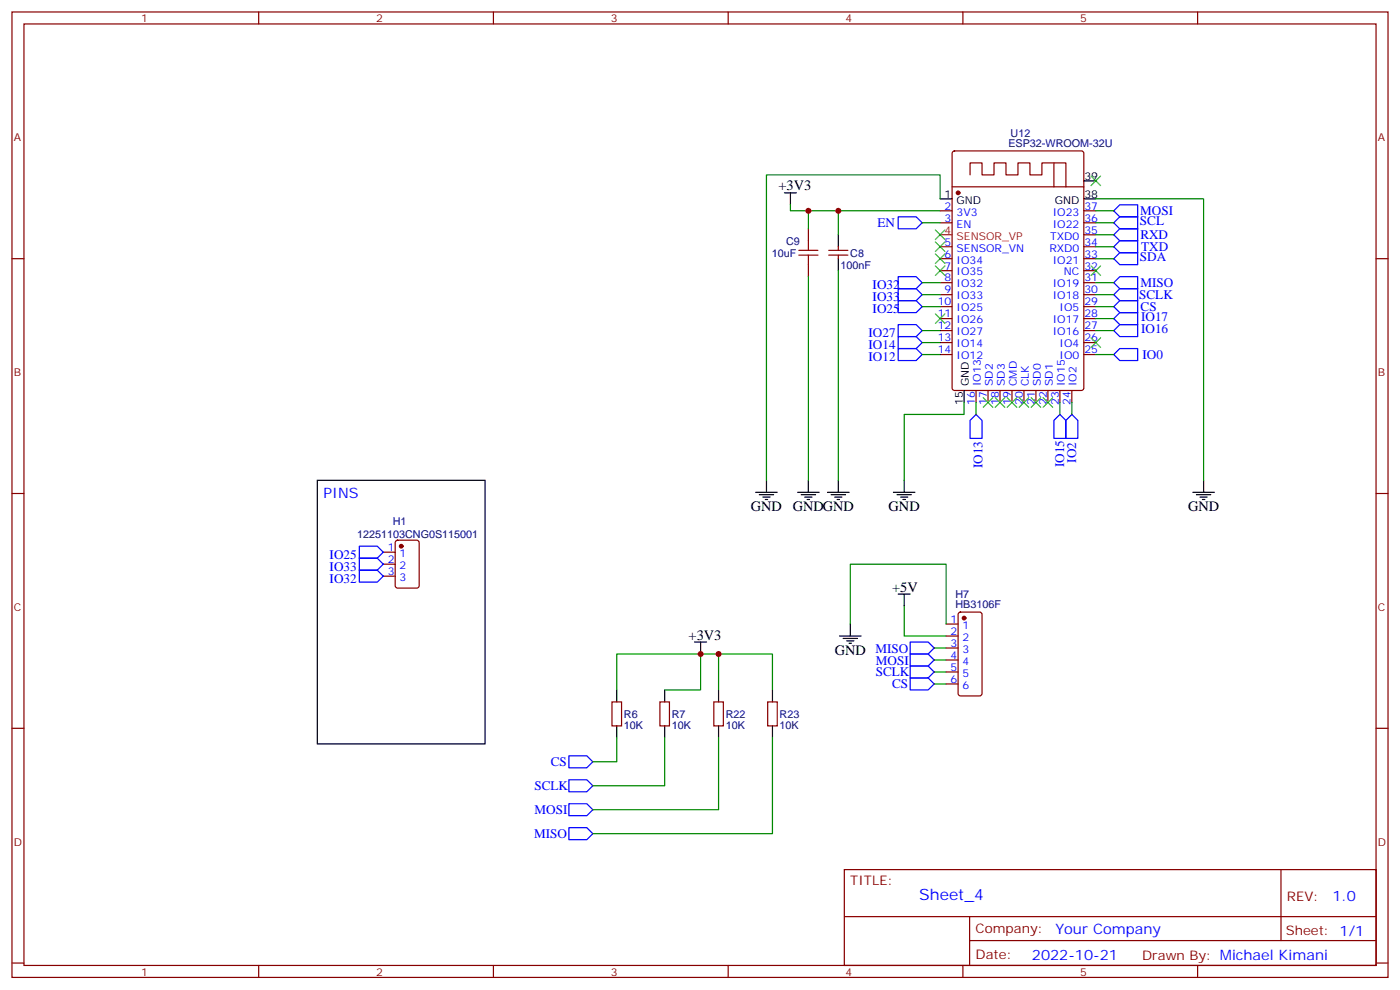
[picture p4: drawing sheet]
<svg xmlns="http://www.w3.org/2000/svg" width="412mm" height="292mm" viewBox="0 0 412 292" stroke-linecap="round" stroke-linejoin="round" font-family="sans-serif">
<g fill="none" stroke="#870000" stroke-width=".35">
<path d="M3.5 3.5h405.4v284.4h-405.4zM7.1 7.1h398.2v277.2h-398.2zM76.2 3.5v3.6M145.3 3.5v3.6M214.5 3.5v3.6M283.6 3.5v3.6M352.8 3.5v3.6M280.5 55h38.8M280.7 44.7l.5-.2h37.4l.6 .4 .1 69.4-.5 .7h-37.6l-.7-.5v-69.3zM285.8 51.5v-3.5h3.5v3.5h3.5v-3.5h3.5v3.5h3.6v-3.5h3.5v3.5h3.5v-3.5h7.1v7M310.4 48v7M3.5 76.2h3.6"/>
<path d="M238.1 67.4v3.5M238.1 78v3.5M244.1 75.1h5.7M244.1 73.7h5.7M246.9 72.7v1M246.9 75.1v1.1M276.9 76.2h3.6M276.9 62.1h3.6M276.9 65.6h3.6M276.9 72.7h3.6M276.9 79.7h3.6M319.3 76.2h3.5"/>
<path d="M319.3 62.1h3.5M319.3 65.6h3.5M319.3 72.7h3.5M319.3 79.7h3.5M319.3 69.1h3.5M405.3 76.2h3.6M276.9 83.3h3.6M276.9 86.8h3.6M276.9 90.3h3.6M276.9 93.8h3.6M276.9 97.4h3.6M319.3 83.3h3.5"/>
<path d="M319.3 86.8h3.5M319.3 90.3h3.5M319.3 93.8h3.5M319.3 97.4h3.5M276.9 100.9h3.6M276.9 104.4h3.6M287.5 115v3.5M291 115v3.5M294.6 115v3.5M298.1 115v3.5M301.6 115v3.5M305.2 115v3.5"/>
<path d="M308.7 115v3.5M312.2 115v3.5M315.7 115v3.5M319.3 100.9h3.5M319.3 104.4h3.5M3.5 145.3h3.6M116.7 159.3l.4-.2h5.7l.6 .4 .1 13-.5 .7h-5.9l-.6-.4-.1-13zM405.3 145.3h3.6M112.9 162.6h3.5M112.9 166.2h3.5M112.9 169.7h3.5M278.7 183.8h3.5"/>
<path d="M278.7 187.3h3.5M278.7 190.9h3.5M278.7 194.4h3.5M278.7 197.9h3.5M282.5 180.5l.4-.2h5.7l.6 .4 .1 23.6-.5 .6-5.9 .1-.6-.5-.1-23.5zM3.5 214.5h3.6M180.3 206.7h2.8v7.1h-2.8zM194.4 206.7h2.8v7.1h-2.8zM210.3 206.7h2.8v7.1h-2.8zM226.1 206.7h2.9v7.1h-2.9zM278.7 201.4h3.5M405.3 214.5h3.6"/>
<path d="M248.7 256.1h156.6v28.2h-156.6zM377.3 256.1v20.9M248.7 270h156.5M285.6 277h119.6M285.6 270v14.1M3.5 283.6h3.6M76.2 284.3v3.6M145.3 284.3v3.6M214.5 284.3v3.6M283.6 284.3v3.6M352.8 284.3v3.6M405.3 283.6h3.6"/>
</g>
<g fill="#870000" stroke="#870000" stroke-width=".35">
<circle cx="118.2" cy="160.9" r=".53"/>
<circle cx="282.2" cy="56.8" r=".53"/>
<circle cx="284" cy="182" r=".53"/>
</g>
<g fill="none" stroke="#00f" stroke-width=".35">
<path d="M264.6 63.9h5.3l1.7 1.7-1.7 1.8h-5.3zM328.1 76.2l1.7-1.8h5.3v3.6h-5.3zM328.1 69.1l1.7-1.7h5.3v3.5h-5.3zM328.1 62.1l1.7-1.8h5.3v3.6h-5.3zM329.8 63.9h5.3v3.5h-5.3l-1.7-1.8zM329.8 70.9h5.3v3.5h-5.3l-1.7-1.7zM264.6 81.5h5.3l1.7 1.8-1.7 1.7h-5.3zM264.6 85h5.3l1.7 1.8-1.7 1.7h-5.3zM264.6 88.5h5.3l1.7 1.8-1.7 1.8h-5.3zM264.6 95.6h5.3l1.7 1.8-1.7 1.7h-5.3zM264.6 99.1h5.3l1.7 1.8-1.7 1.8h-5.3zM328.1 93.8l1.7-1.7h5.3v3.5h-5.3z"/>
<path d="M328.1 83.3l1.7-1.8h5.3v3.5h-5.3zM329.8 95.6h5.3v3.5h-5.3l-1.7-1.7zM329.8 88.5h5.3v3.6h-5.3l-1.7-1.8zM329.8 85h5.3v3.5h-5.3l-1.7-1.7zM264.6 102.7h5.3l1.7 1.7-1.7 1.8h-5.3zM329.8 102.7h5.3v3.5h-5.3l-1.7-1.8zM287.5 122.1l1.8 1.7v5.3h-3.5v-5.3zM310.4 123.8l1.8-1.7 1.8 1.7v5.3h-3.6zM315.7 122.1l1.8 1.7v5.3h-3.5v-5.3zM105.8 160.9h5.3l1.8 1.7-1.8 1.8h-5.3zM105.8 167.9h5.3l1.8 1.8-1.8 1.7h-5.3zM105.8 164.4h5.3l1.8 1.8-1.8 1.7h-5.3z"/>
<path d="M268.1 199.7h5.3l1.8 1.7-1.8 1.8h-5.3zM268.1 196.1h5.3l1.8 1.8-1.8 1.8h-5.3zM268.1 192.6h5.3l1.8 1.8-1.8 1.7h-5.3zM268.1 189.1h5.3l1.8 1.8-1.8 1.7h-5.3zM167.6 222.6h5.3l1.7 1.8-1.7 1.7h-5.3zM167.6 229.7h5.3l1.7 1.7-1.7 1.8h-5.3zM167.6 236.7h5.3l1.7 1.8-1.7 1.7h-5.3zM167.6 243.8h5.3l1.7 1.7-1.7 1.8h-5.3z"/>
</g>
<g fill="none" stroke="#000" stroke-width=".35">
<path d="M231.1 56.8h3.5M232.8 56.8v3.5M276.9 58.6h3.6M319.3 58.6h3.5M319.3 53.3h3.5M246.9 69.1v3.6M246.9 76.2v3.5M284 115v3.5M93.5 141.5h49.4v77.6h-49.4zM222.6 145h6.4M223.7 145.7h4.2M224.7 146.4h2.1"/>
<path d="M225.4 147.1h.7M225.8 141.5v3.5M234.9 145h6.4M236 145.7h4.2M237.1 146.4h2.1M237.8 147.1h.7M238.1 141.5v3.5M243.8 145h6.3M244.8 145.7h4.3M245.9 146.4h2.1M246.6 147.1h.7M246.9 141.5v3.5"/>
<path d="M263.2 145h6.3M264.2 145.7h4.3M265.3 146.4h2.1M266 147.1h.7M266.3 141.5v3.5M351.4 145h6.3M352.4 145.7h4.3M353.5 146.4h2.1M354.2 147.1h.7M354.5 141.5v3.5M264.6 175h3.5M266.3 175v3.5"/>
<path d="M204.6 189.1h3.5M206.4 189.1v3.5M247.3 187.3h6.3M248.4 188h4.2M249.4 188.7h2.1M250.1 189.4h.7M250.5 183.8v3.5M181.7 203.2v3.5M181.7 213.8v3.5M195.8 203.2v3.5M195.8 213.8v3.5M211.7 203.2v3.5"/>
<path d="M211.7 213.8v3.5M227.5 203.2v3.5M227.5 213.8v3.5"/>
</g>
<path d="M276.9 69.1h3.6" fill="none" stroke="#f00" stroke-width=".35"/>
<g fill="none" stroke="#008700" stroke-width=".35">
<path d="M276.9 58.6v-7.1h-51.1v90M322.8 58.6h31.7v82.9M232.8 60.3v1.8h44.1M238.1 62.1v5.3M246.9 62.1v7M246.9 79.7v61.8M271.6 65.6h5.3M322.8 65.6h5.3M322.8 69.1h5.3M322.8 72.7h5.3M322.8 76.2h5.3M322.8 62.1h5.3"/>
<path d="M238.1 81.5v60M271.6 83.3h5.3M271.6 86.8h5.3M271.6 90.3h5.3M271.6 97.4h5.3M322.8 83.3h5.3M322.8 86.8h5.3M322.8 90.3h5.3M322.8 97.4h5.3M322.8 93.8h5.3M271.6 100.9h5.3M271.6 104.4h5.3"/>
<path d="M284 118.5v3.6h-17.7v19.4M287.5 118.5v3.6M312.2 118.5v3.6M315.7 118.5v3.6M322.8 104.4h5.3M266.3 178.5v8.8h12.4M206.4 192.6h-24.7v10.6M211.7 192.6h15.8v10.6M250.5 183.8v-17.6h28.2v17.6M275.2 190.9h3.5M275.2 194.4h3.5M275.2 197.9h3.5"/>
<path d="M181.7 217.3v7.1h-7.1M195.8 217.3v14.1h-21.2M195.8 203.2h10.6v-10.6h5.3v10.6M211.7 217.3v21.2h-37.1M227.5 217.3v28.2h-52.9M275.2 201.4h3.5"/>
</g>
<g fill="none" stroke="#3c3" stroke-width=".35">
<path d="M321.4 51.9l2.8 2.8M324.2 51.9l-2.8 2.8M275.5 67.7l2.8 2.9M275.5 71.3l2.8 2.8M275.5 74.8l2.8 2.8M275.5 78.3l2.8 2.8M278.3 67.7l-2.8 2.9M278.3 71.3l-2.8 2.8M278.3 74.8l-2.8 2.8M278.3 78.3l-2.8 2.8M321.4 78.3l2.8 2.8M324.2 78.3l-2.8 2.8"/>
<path d="M275.5 92.4l2.8 2.8M278.3 92.4l-2.8 2.8M321.4 99.5l2.8 2.8M324.2 99.5l-2.8 2.8M289.6 117.1l2.9 2.8M292.5 117.1l-2.9 2.8M293.2 117.1l2.8 2.8M296 117.1l-2.8 2.8M296.7 117.1l2.8 2.8M299.5 117.1l-2.8 2.8M300.2 117.1l2.8 2.8M303 117.1l-2.8 2.8"/>
<path d="M303.7 117.1l2.9 2.8M306.6 117.1l-2.9 2.8M307.3 117.1l2.8 2.8M310.1 117.1l-2.8 2.8"/>
</g>
<path d="M235.3 75.1h5.6M235.3 73.7h5.6M238.1 70.9v2.8M238.1 75.1v2.9" fill="none" stroke="#a10000" stroke-width=".35"/>
<g fill="#c00">
<circle cx="238.1" cy="62.1" r=".88"/>
<circle cx="246.9" cy="62.1" r=".88"/>
<circle cx="206.4" cy="192.6" r=".88"/>
<circle cx="211.7" cy="192.6" r=".88"/>
</g>
<text font-size="4.6" fill="#00f" x="270.8" y="265.1">Sheet_4</text>
<g font-size="4.2">
<text x="229.3" y="56.1">+3V3</text>
<text x="221.2" y="150.6">GND</text>
<text x="233.5" y="150.6">GNDGND</text>
<text x="261.8" y="150.6">GND</text>
<text x="350" y="150.6">GND</text>
<text x="262.8" y="174.3">+5V</text>
<text x="202.8" y="188.4">+3V3</text>
<text x="245.9" y="193">GND</text>
</g>
<g font-size="4.2" fill="#00f">
<text x="95.2" y="146.8">PINS</text>
<text x="392.5" y="265.4">1.0</text>
<text x="310.9" y="274.9">Your Company</text>
<text x="304" y="282.7">2022-10-21</text>
</g>
<g font-size="3.9" fill="#00f">
<text x="335.9" y="63.3">MOSI</text>
<text x="258.5" y="66.8">EN</text>
<text x="335.8" y="66.3">SCL</text>
<text x="335.9" y="70.4">RXD</text>
<text x="335.8" y="76.9">SDA</text>
<text x="336.2" y="73.9">TXD</text>
<text x="257" y="85">IO32</text>
<text x="257" y="88.5">IO33</text>
<text x="335.6" y="88">SCLK</text>
<text x="335.9" y="84.4">MISO</text>
<text x="257" y="92.1">IO25</text>
<text x="336" y="91.5">CS</text>
<text x="336.1" y="94.4">IO17</text>
<text x="255.9" y="99.2">IO27</text>
<text x="336.1" y="98">IO16</text>
<text x="255.9" y="102.8">IO14</text>
<text x="255.9" y="106.3">IO12</text>
<text x="336.6" y="105.7">IO0</text>
<text x="289.4" y="137.8" transform="rotate(-90 289.4 137.8)">IO13</text>
<text x="313.5" y="137.6" transform="rotate(-90 313.5 137.6)">IO15</text>
<text x="317" y="136.3" transform="rotate(-90 317 136.3)">IO2</text>
<text x="97.1" y="164.5">IO25</text>
<text x="97.1" y="171.6">IO32</text>
<text x="97.1" y="168">IO33</text>
<text x="257.9" y="192.2">MISO</text>
<text x="258" y="195.7">MOSI</text>
<text x="258" y="199.2">SCLK</text>
<text x="262.8" y="202.7">CS</text>
<text x="162.3" y="225.6">CS</text>
<text x="157.4" y="232.7">SCLK</text>
<text x="157.4" y="239.8">MOSI</text>
<text x="157.3" y="246.9">MISO</text>
</g>
<g font-size="3.9" fill="#800">
<text x="250.5" y="260.7">TITLE:</text>
<text x="379.1" y="265.4">REV:</text>
<text x="287.4" y="274.9">Company:</text>
<text x="378.7" y="275.5">Sheet: 1/1</text>
<text x="287.4" y="282.6">Date:</text>
<text x="336.4" y="282.7">Drawn By: Michael Kimani</text>
</g>
<g font-size="3.2" fill="#800">
<text x="41.6" y="6.5">1</text>
<text x="110.8" y="6.5">2</text>
<text x="179.9" y="6.5">3</text>
<text x="249.1" y="6.5">4</text>
<text x="318.2" y="6.5">5</text>
<text x="4.1" y="41.6">A</text>
<text x="405.9" y="41.6">A</text>
<text x="4.1" y="110.8">B</text>
<text x="405.9" y="110.8">B</text>
<text x="4.1" y="179.9">C</text>
<text x="405.9" y="179.9">C</text>
<text x="4.1" y="249.1">D</text>
<text x="405.9" y="249.1">D</text>
<text x="41.6" y="287.3">1</text>
<text x="110.8" y="287.3">2</text>
<text x="179.9" y="287.3">3</text>
<text x="249.1" y="287.3">4</text>
<text x="318.2" y="287.3">5</text>
</g>
<g font-size="3.2" fill="#000080">
<text x="297.7" y="40.3">U12</text>
<text x="297" y="43.4">ESP32-WROOM-32U</text>
<text x="227.3" y="75.6">10uF</text>
<text x="231.6" y="72.1">C9</text>
<text x="250.5" y="75.6">C8</text>
<text x="247.6" y="79.1">100nF</text>
<text x="115.7" y="154.7">H1</text>
<text x="105.2" y="158.5">12251103CNG0S115001</text>
<text x="281.4" y="179.2">HB3106F</text>
<text x="281.4" y="176">H7</text>
<text x="183.8" y="214.6">10K</text>
<text x="183.8" y="211.4">R6</text>
<text x="197.9" y="214.6">10K</text>
<text x="197.9" y="211.4">R7</text>
<text x="213.8" y="214.6">10K</text>
<text x="213.8" y="211.4">R22</text>
<text x="229.7" y="214.6">10K</text>
<text x="229.7" y="211.4">R23</text>
</g>
<g font-size="3.2">
<text x="319.4" y="52.9">39</text>
<text x="278.3" y="58.2">1</text>
<text x="281.8" y="60">GND</text>
<text x="310.7" y="60">GND</text>
<text x="319.4" y="58.2">38</text>
<text x="285.4" y="113.7" transform="rotate(-90 285.4 113.7)">GND</text>
<text x="283.6" y="119.2" transform="rotate(-90 283.6 119.2)">15</text>
</g>
<g font-size="3.2" fill="#00f">
<text x="278.3" y="61.7">2</text>
<text x="278.3" y="65.3">3</text>
<text x="281.8" y="63.5">3V3</text>
<text x="310.1" y="63.5">IO23</text>
<text x="319.4" y="65.3">36</text>
<text x="319.4" y="61.7">37</text>
<text x="281.8" y="67">EN</text>
<text x="309.4" y="70.6">TXD0</text>
<text x="310.1" y="67">IO22</text>
<text x="319.4" y="68.8">35</text>
<text x="278.3" y="72.3">5</text>
<text x="278.3" y="75.8">6</text>
<text x="281.8" y="74.1">SENSOR_VN</text>
<text x="281.8" y="77.6">IO34</text>
<text x="309.1" y="74.1">RXD0</text>
<text x="310.1" y="77.6">IO21</text>
<text x="319.4" y="75.8">33</text>
<text x="319.4" y="72.3">34</text>
<text x="278.3" y="79.4">7</text>
<text x="278.3" y="82.9">8</text>
<text x="281.8" y="81.1">IO35</text>
<text x="313.4" y="81.1">NC</text>
<text x="319.4" y="82.9">31</text>
<text x="319.4" y="79.4">32</text>
<text x="276.2" y="90">10</text>
<text x="278.3" y="86.4">9</text>
<text x="281.8" y="84.7">IO32</text>
<text x="281.8" y="88.2">IO33</text>
<text x="310.1" y="88.2">IO18</text>
<text x="310.1" y="84.7">IO19</text>
<text x="319.4" y="90">29</text>
<text x="319.4" y="86.4">30</text>
<text x="276.2" y="93.5">11</text>
<text x="281.8" y="91.7">IO25</text>
<text x="281.8" y="95.2">IO26</text>
<text x="310.1" y="95.2">IO17</text>
<text x="312.1" y="91.7">IO5</text>
<text x="319.4" y="93.5">28</text>
<text x="276.2" y="97">12</text>
<text x="276.2" y="100.5">13</text>
<text x="281.8" y="98.8">IO27</text>
<text x="310.1" y="98.8">IO16</text>
<text x="319.4" y="100.5">26</text>
<text x="319.4" y="97">27</text>
<text x="276.2" y="104.1">14</text>
<text x="281.8" y="102.3">IO14</text>
<text x="281.8" y="105.8">IO12</text>
<text x="312.1" y="105.8">IO0</text>
<text x="312.1" y="102.3">IO4</text>
<text x="319.4" y="104.1">25</text>
<text x="288.9" y="113.7" transform="rotate(-90 288.9 113.7)">IO13</text>
<text x="292.5" y="113.7" transform="rotate(-90 292.5 113.7)">SD2</text>
<text x="296" y="113.7" transform="rotate(-90 296 113.7)">SD3</text>
<text x="299.5" y="113.7" transform="rotate(-90 299.5 113.7)">CMD</text>
<text x="303" y="113.7" transform="rotate(-90 303 113.7)">CLK</text>
<text x="306.6" y="113.7" transform="rotate(-90 306.6 113.7)">SD0</text>
<text x="310.1" y="113.7" transform="rotate(-90 310.1 113.7)">SD1</text>
<text x="313.6" y="113.7" transform="rotate(-90 313.6 113.7)">IO15</text>
<text x="317.1" y="113.7" transform="rotate(-90 317.1 113.7)">IO2</text>
<text x="287.2" y="119.2" transform="rotate(-90 287.2 119.2)">16</text>
<text x="290.7" y="119.2" transform="rotate(-90 290.7 119.2)">17</text>
<text x="294.2" y="119.2" transform="rotate(-90 294.2 119.2)">18</text>
<text x="297.7" y="119.2" transform="rotate(-90 297.7 119.2)">19</text>
<text x="301.3" y="119.2" transform="rotate(-90 301.3 119.2)">20</text>
<text x="304.8" y="119.2" transform="rotate(-90 304.8 119.2)">21</text>
<text x="308.3" y="119.2" transform="rotate(-90 308.3 119.2)">22</text>
<text x="311.9" y="119.2" transform="rotate(-90 311.9 119.2)">23</text>
<text x="315.4" y="119.2" transform="rotate(-90 315.4 119.2)">24</text>
<text x="114.2" y="162.3">1</text>
<text x="114.2" y="165.8">2</text>
<text x="117.7" y="164">1</text>
<text x="117.7" y="167.6">2</text>
<text x="114.2" y="169.3">3</text>
<text x="117.7" y="171.1">3</text>
<text x="280" y="183.4">1</text>
<text x="283.5" y="185.2">1</text>
<text x="280" y="187">2</text>
<text x="280" y="190.5">3</text>
<text x="283.5" y="188.7">2</text>
<text x="280" y="194">4</text>
<text x="280" y="197.6">5</text>
<text x="283.5" y="192.3">3</text>
<text x="283.5" y="195.8">4</text>
<text x="280" y="201.1">6</text>
<text x="283.5" y="199.3">5</text>
<text x="283.5" y="202.8">6</text>
</g>
<g font-size="3.2" fill="#f00">
<text x="278.3" y="68.8">4</text>
<text x="281.8" y="70.6">SENSOR_VP</text>
</g>
</svg>
